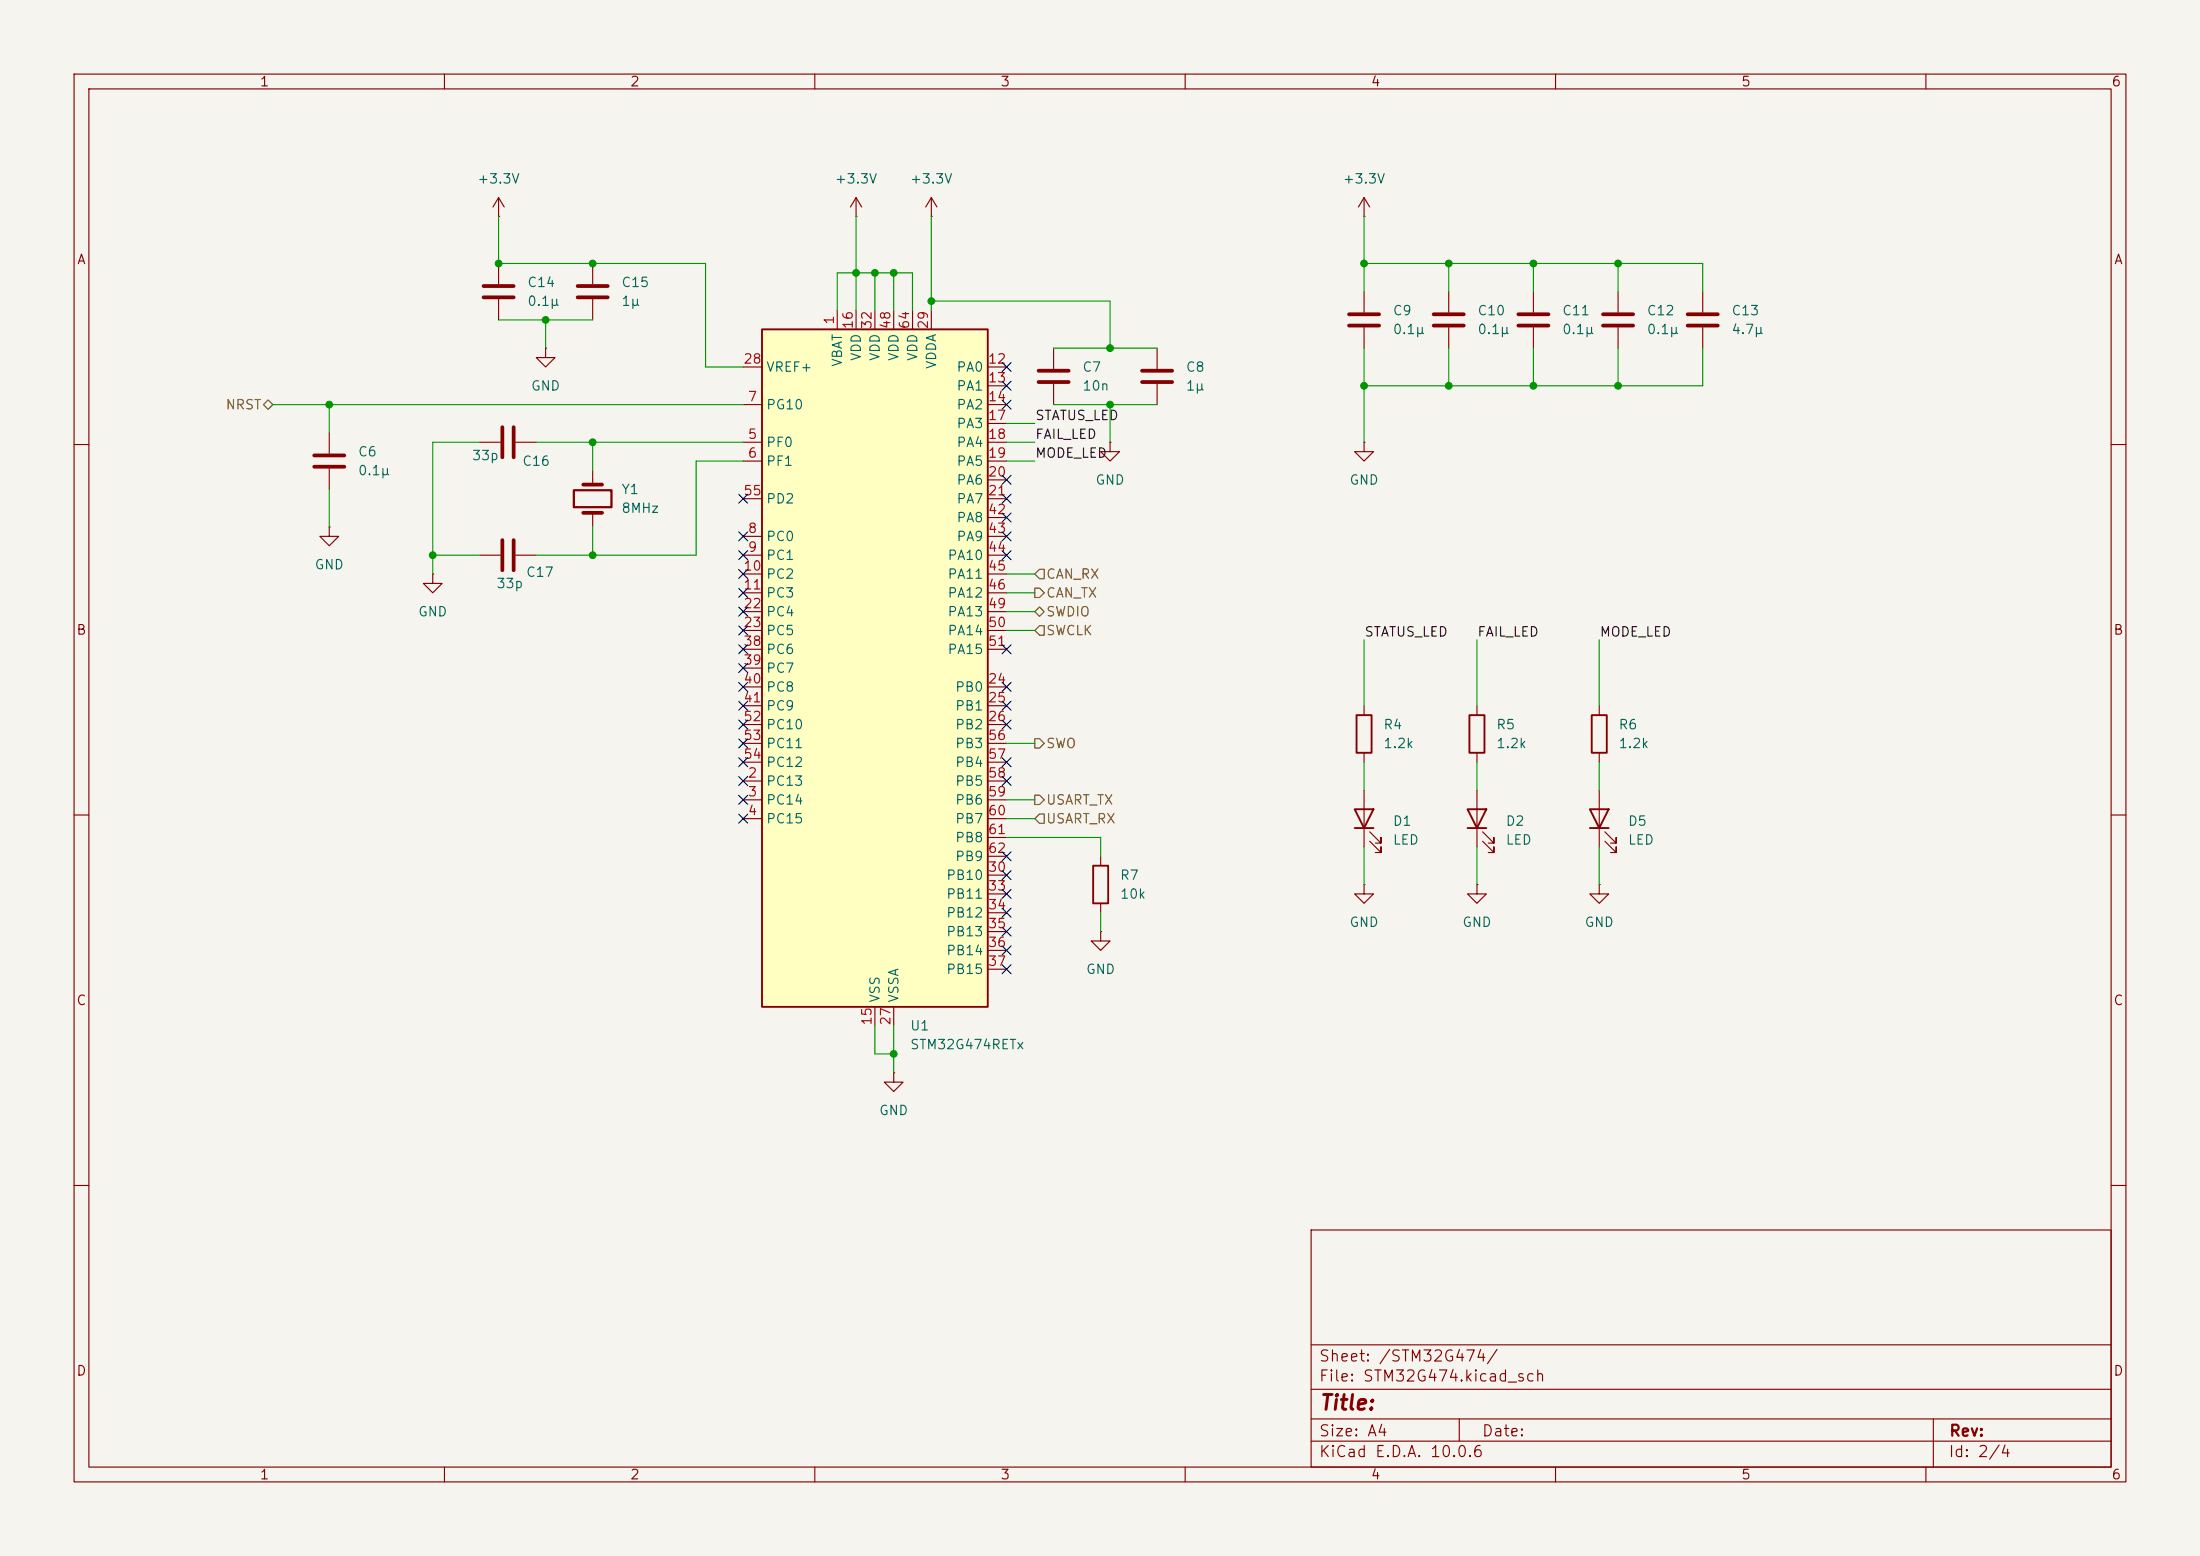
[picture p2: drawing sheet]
<svg xmlns="http://www.w3.org/2000/svg" width="297mm" height="210mm" viewBox="0 0 297 210" stroke-linecap="round" stroke-linejoin="round" font-family="sans-serif">
<path d="M0 0h297v210h-297z" fill="#f5f4ef" stroke="#f5f4ef" stroke-width=".14"/>
<g fill="none" stroke="#840000" stroke-width=".15">
<path d="M10 10h277v190h-277zM12 12h273v186h-273zM60 10v2M110 10v2M160 10v2M210 10v2M260 10v2M67.3 29.2h.1M67.3 26.7v2.5M67.3 35.6v2.8M67.3 26.7l-.8 1.2M67.3 26.7l.8 1.2"/>
<path d="M195.6 39.4v2.8M67.3 40.4v2.8M73.7 47v1.3h1.2l-1.2 1.2-1.3-1.2h1.3M73.7 47h.1M156.2 47v2.8M156.2 51.8v2.8M195.6 44.2v2.8M10 60h2M285 60h2M199.4 95.3v1.2M215.9 95.3v1.2M10 110h2"/>
<path d="M199.4 101.6v1.3M215.9 101.6v1.3M285 110h2M10 160h2M177 166h108v32h-108zM285 160h2M60 198v2M110 198v2M160 198v2M177 194.5h108M177 191.5h108M177 187.5h108"/>
<path d="M177 181.5h108M197 191.5v3M210 198v2M260 198v2M261 191.5v6.5"/>
</g>
<path d="M65.3 38.6h4M65.3 40.1h4M154.2 50h4M154.2 51.6h4M193.5 42.4h4.1M193.5 43.9h4.1" fill="none" stroke="#840000" stroke-width=".51"/>
<path d="M198.4 96.5h2v5.1h-2zM214.9 96.5h2v5.1h-2z" fill="none" stroke="#840000" stroke-width=".25"/>
<path d="M102.9 44.5h30.4v91.4h-30.4z" fill="#ffffc2"/>
<path d="M102.9 44.5h30.4v91.4h-30.4zM183.1 96.5h2.1v5.1h-2.1zM147.6 116.8h2v5.1h-2zM182.9 109.2h2.5l-1.3 2.6zM182.9 111.8h2.5M198.1 109.2h2.6l-1.3 2.6zM198.1 111.8h2.6M214.6 109.2h2.6l-1.3 2.6zM214.6 111.8h2.6" fill="none" stroke="#840000" stroke-width=".25"/>
<g fill="none" stroke="#840000" stroke-width=".15">
<path d="M80 35.6v2.8M115.6 29.2h.1M115.6 26.7v2.5M115.6 26.7l-.8 1.2M115.6 26.7l.7 1.2M125.7 29.2h.1M125.7 26.7v2.5M125.7 26.7l-.7 1.2M125.7 26.7l.8 1.2M184.1 29.2h.1M184.1 26.7v2.5M184.1 39.4v2.8"/>
<path d="M184.1 26.7l-.7 1.2M184.1 26.7l.8 1.2M207 39.4v2.8M218.4 39.4v2.8M229.9 39.4v2.8M44.4 58.4v2.8M64.8 59.7h2.8M69.6 59.7h2.8M80 40.4v2.8M100.3 59.7h2.6M100.3 54.6h2.6M100.3 49.5h2.6"/>
<path d="M113 41.9v2.6M115.6 41.9v2.6M118.1 41.9v2.6M120.6 41.9v2.6M123.2 41.9v2.6M125.7 41.9v2.6M133.3 59.7h2.6M133.3 54.6h2.6M133.3 49.5h2.6M133.3 52.1h2.6M133.3 57.2h2.6M142.2 47v2.8"/>
<path d="M142.2 51.8v2.8M149.9 59.7v1.3h1.2l-1.2 1.2-1.3-1.2h1.3M149.9 59.7h.1M184.1 59.7v1.3h1.3l-1.3 1.2-1.2-1.2h1.2M184.1 59.7h.1M184.1 44.2v2.8M207 44.2v2.8M218.4 44.2v2.8M229.9 44.2v2.8M44.4 71.1v1.3h1.3l-1.3 1.3-1.2-1.3h1.2M44.4 71.1h.1M44.4 63.2v2.8"/>
<path d="M58.4 77.5v1.2h1.3l-1.3 1.3-1.3-1.3h1.3M58.4 77.5h.1M64.8 74.9h2.8M69.6 74.9h2.8M80 63.5v1.9M80 69.2v1.9M100.3 62.2h2.6M100.3 72.4h2.6M100.3 74.9h2.6M100.3 77.5h2.6M100.3 67.3h2.6M133.3 62.2h2.6"/>
<path d="M133.3 72.4h2.6M133.3 74.9h2.6M133.3 77.5h2.6M133.3 64.8h2.6M133.3 67.3h2.6M133.3 69.9h2.6M100.3 80h2.6M100.3 82.6h2.6M100.3 85.1h2.6M100.3 92.7h2.6M100.3 95.3h2.6M100.3 97.8h2.6"/>
<path d="M100.3 87.6h2.6M100.3 90.2h2.6M133.3 80h2.6M133.3 82.6h2.6M133.3 85.1h2.6M133.3 92.7h2.6M133.3 95.3h2.6M133.3 97.8h2.6M133.3 87.6h2.6M184.1 95.3v1.2M100.3 105.4h2.6M100.3 108h2.6"/>
<path d="M100.3 110.5h2.6M100.3 100.3h2.6M100.3 102.9h2.6M133.3 105.4h2.6M133.3 108h2.6M133.3 110.5h2.6M133.3 118.1h2.6M133.3 100.3h2.6M133.3 102.9h2.6M133.3 113h2.6M133.3 115.6h2.6M148.6 115.6v1.2"/>
<path d="M184.1 119.4v1.3h1.3l-1.3 1.2-1.2-1.2h1.2M184.1 119.4h.1M184.1 101.6v1.3M184.1 106.7v7.6M184.9 113.5l1.5 1.6v-.8v.8h-.7M184.9 112.3l1.5 1.5v-.8v.8h-.7M199.4 119.4v1.3h1.3l-1.3 1.2-1.3-1.2h1.3M199.4 119.4h.1M199.4 106.7v7.6M200.2 113.5l1.5 1.6v-.8v.8h-.8M200.2 112.3l1.5 1.5v-.8v.8h-.8M215.9 119.4v1.3h1.3l-1.3 1.2-1.3-1.2h1.3"/>
<path d="M215.9 119.4h.1M215.9 106.7v7.6M216.7 113.5l1.5 1.6v-.8v.8h-.8M216.7 112.3l1.5 1.5v-.8v.8h-.8M118.1 135.9v2.5M120.6 135.9v2.5M133.3 120.7h2.6M133.3 123.2h2.6M133.3 125.7h2.6M133.3 128.3h2.6M133.3 130.8h2.6M148.6 125.7v1.3h1.3l-1.3 1.3-1.3-1.3h1.3"/>
<path d="M148.6 125.7h.1M148.6 121.9v1.3M120.6 144.8v1.3h1.3l-1.3 1.2-1.2-1.2h1.2M120.6 144.8h.1"/>
</g>
<g fill="none" stroke="#840000" stroke-width=".51">
<path d="M78 38.6h4M67.8 57.7v4M69.3 57.7v4M78 40.1h4M140.2 50h4.1M140.2 51.6h4.1M182.1 42.4h4.1M182.1 43.9h4.1M205 42.4h4M205 43.9h4M216.4 42.4h4.1M216.4 43.9h4.1"/>
<path d="M227.8 42.4h4.1M227.8 43.9h4.1M42.4 61.5h4.1M42.4 63h4.1M67.8 72.9v4.1M69.3 72.9v4.1M78.7 69.2h2.6M78.7 65.4h2.6"/>
</g>
<path d="M77.5 66.2h5v2.3h-5z" fill="none" stroke="#840000" stroke-width=".3"/>
<path d="M36.2 54l.6 .6-.6 .6-.6-.6zM139.7 79.4h.6l.7 .6-.7 .6h-.6zM140.3 76.8h.7v1.3h-.7l-.6-.6zM139.7 99.7h.6l.7 .6-.7 .7h-.6zM139.7 82.6l.6-.7 .7 .7-.7 .6zM140.3 84.5h.7v1.2h-.7l-.6-.6zM139.7 107.3h.6l.7 .7-.7 .6h-.6zM140.3 109.9h.7v1.2h-.7l-.6-.6z" fill="none" stroke="#725600" stroke-width=".15"/>
<g fill="none" stroke="#009600" stroke-width=".15">
<path d="M67.3 29.2v6.4h27.9v13.9h5.1M115.6 29.2v12.7M118.1 36.8v5.1M120.6 36.8v5.1M125.7 29.2v12.7M184.1 35.6h45.8v3.8M184.1 29.2v10.2M195.6 35.6v3.8M207 35.6v3.8M218.4 35.6v3.8M36.8 54.6h63.5M44.4 54.6v3.8"/>
<path d="M64.8 59.7h-6.4v17.8M67.3 43.2h12.7M72.4 59.7h27.9M73.7 43.2v3.8M80 59.7v3.8M113 41.9v-5.1h10.2v5.1M125.7 40.6h24.2v6.4M135.9 59.7h3.8M135.9 57.2h3.8M142.2 54.6h14M142.2 47h14M149.9 54.6v5.1"/>
<path d="M184.1 47v12.7M195.6 47v5.1M207 47v5.1M218.4 47v5.1M229.9 47v5.1h-45.8M44.4 66v5.1M58.4 74.9h6.4M80 71.1v3.8M100.3 62.2h-6.3v12.7h-21.6M135.9 62.2h3.8M135.9 77.5h3.8M135.9 85.1h3.8"/>
<path d="M135.9 80h3.8M135.9 82.6h3.8M184.1 86.4v8.9M199.4 86.4v8.9M215.9 86.4v8.9M135.9 113h12.7v2.6M135.9 108h3.8M135.9 110.5h3.8M135.9 100.3h3.8M184.1 102.9v3.8M184.1 114.3v5.1M199.4 102.9v3.8"/>
<path d="M199.4 114.3v5.1M215.9 102.9v3.8M215.9 114.3v5.1M118.1 138.4v3.8h2.5M120.6 138.4v6.4M148.6 123.2v2.5"/>
</g>
<g fill="none" stroke="#000084" stroke-width=".15">
<path d="M135.3 51.5l1.2 1.2M135.3 54l1.2 1.2M135.3 48.9l1.2 1.2M136.5 51.5l-1.2 1.2M136.5 54l-1.2 1.2M136.5 48.9l-1.2 1.2M99.7 74.3l1.2 1.2M99.7 76.9l1.2 1.2M99.7 66.7l1.2 1.2M99.7 79.4l1.2 1.2M99.7 71.8l1.2 1.2M100.9 74.3l-1.2 1.2"/>
<path d="M100.9 76.9l-1.2 1.2M100.9 66.7l-1.2 1.2M100.9 79.4l-1.2 1.2M100.9 71.8l-1.2 1.2M135.3 71.8l1.2 1.2M135.3 64.2l1.2 1.2M135.3 66.7l1.2 1.2M135.3 69.2l1.2 1.3M135.3 74.3l1.2 1.2M136.5 71.8l-1.2 1.2M136.5 64.2l-1.2 1.2M136.5 66.7l-1.2 1.2"/>
<path d="M136.5 74.3l-1.2 1.2M136.5 69.2l-1.2 1.3M99.7 94.6l1.2 1.3M99.7 92.1l1.2 1.2M99.7 99.7l1.2 1.2M99.7 97.2l1.2 1.2M99.7 89.6l1.2 1.2M99.7 87l1.2 1.2M99.7 81.9l1.2 1.3M99.7 84.5l1.2 1.2M100.9 99.7l-1.2 1.2M100.9 87l-1.2 1.2"/>
<path d="M100.9 84.5l-1.2 1.2M100.9 94.6l-1.2 1.3M100.9 92.1l-1.2 1.2M100.9 97.2l-1.2 1.2M100.9 89.6l-1.2 1.2M100.9 81.9l-1.2 1.3M135.3 97.2l1.2 1.2M135.3 94.6l1.2 1.3M135.3 92.1l1.2 1.2M135.3 87l1.2 1.2M136.5 97.2l-1.2 1.2M136.5 94.6l-1.2 1.3"/>
<path d="M136.5 92.1l-1.2 1.2M136.5 87l-1.2 1.2M99.7 102.3l1.2 1.2M99.7 104.8l1.2 1.2M99.7 107.3l1.2 1.3M99.7 109.9l1.2 1.2M100.9 107.3l-1.2 1.3M100.9 102.3l-1.2 1.2M100.9 104.8l-1.2 1.2M100.9 109.9l-1.2 1.2M135.3 104.8l1.2 1.2M135.3 117.5l1.2 1.2"/>
<path d="M135.3 115l1.2 1.2M135.3 102.3l1.2 1.2M136.5 104.8l-1.2 1.2M136.5 117.5l-1.2 1.2M136.5 115l-1.2 1.2M136.5 102.3l-1.2 1.2M135.3 130.2l1.2 1.2M135.3 127.7l1.2 1.2M135.3 125.1l1.2 1.2M135.3 122.6l1.2 1.2M135.3 120l1.2 1.3M136.5 130.2l-1.2 1.2"/>
<path d="M136.5 127.7l-1.2 1.2M136.5 125.1l-1.2 1.2M136.5 122.6l-1.2 1.2M136.5 120l-1.2 1.3"/>
</g>
<g fill="#009600" stroke="#009600" stroke-width=".14">
<circle cx="125.7" cy="40.6" r=".46"/>
<circle cx="120.6" cy="36.8" r=".46"/>
<circle cx="184.1" cy="35.6" r=".46"/>
<circle cx="184.1" cy="52.1" r=".46"/>
<circle cx="149.9" cy="54.6" r=".46"/>
<circle cx="149.9" cy="47" r=".46"/>
<circle cx="44.4" cy="54.6" r=".46"/>
<circle cx="67.3" cy="35.6" r=".46"/>
<circle cx="58.4" cy="74.9" r=".46"/>
<circle cx="80" cy="59.7" r=".46"/>
<circle cx="80" cy="74.9" r=".46"/>
<circle cx="120.6" cy="142.2" r=".46"/>
<circle cx="115.6" cy="36.8" r=".46"/>
<circle cx="73.7" cy="43.2" r=".46"/>
<circle cx="118.1" cy="36.8" r=".46"/>
<circle cx="80" cy="35.6" r=".46"/>
<circle cx="207" cy="35.6" r=".46"/>
<circle cx="218.4" cy="35.6" r=".46"/>
<circle cx="207" cy="52.1" r=".46"/>
<circle cx="195.6" cy="52.1" r=".46"/>
<circle cx="195.6" cy="35.6" r=".46"/>
<circle cx="218.4" cy="52.1" r=".46"/>
</g>
<text font-size="2" fill="#840000" x="178" y="190.8">Title:</text>
<g font-size="1.5" fill="#840000">
<text x="178" y="184.1">Sheet: /STM32G474/</text>
<text x="178" y="186.8">File: STM32G474.kicad_sch</text>
<text x="178" y="197">KiCad E.D.A. 10.0.6</text>
<text x="178" y="194.2">Size: A4</text>
<text x="200" y="194.2">Date:</text>
<text x="263" y="197">Id: 2/4</text>
<text x="263" y="194.2">Rev:</text>
</g>
<g font-size="1.3" fill="#840000">
<text x="35" y="12">1</text>
<text x="85" y="12">2</text>
<text x="135" y="12">3</text>
<text x="185" y="12">4</text>
<text x="235" y="12">5</text>
<text x="285" y="12">6</text>
<text x="10.3" y="36">A</text>
<text x="285.3" y="36">A</text>
<text x="10.2" y="86">B</text>
<text x="285.2" y="86">B</text>
<text x="10.2" y="136">C</text>
<text x="285.2" y="136">C</text>
<text x="10.2" y="186">D</text>
<text x="285.2" y="186">D</text>
<text x="35" y="200">1</text>
<text x="85" y="200">2</text>
<text x="135" y="200">3</text>
<text x="185" y="200">4</text>
<text x="235" y="200">5</text>
<text x="285" y="200">6</text>
</g>
<g font-size="1.3" fill="#006464">
<text x="64.3" y="25.1">+3.3V</text>
<text x="112.6" y="25.1">+3.3V</text>
<text x="122.8" y="25.1">+3.3V</text>
<text x="181.2" y="25.1">+3.3V</text>
<text x="71.1" y="39.1">C14</text>
<text x="71.1" y="41.6">0.1μ</text>
<text x="83.8" y="39.1">C15</text>
<text x="83.8" y="41.6">1μ</text>
<text x="187.9" y="42.9">C9</text>
<text x="187.9" y="45.4">0.1μ</text>
<text x="199.4" y="42.9">C10</text>
<text x="199.4" y="45.4">0.1μ</text>
<text x="210.8" y="42.9">C11</text>
<text x="210.8" y="45.4">0.1μ</text>
<text x="222.2" y="42.9">C12</text>
<text x="222.2" y="45.4">0.1μ</text>
<text x="233.7" y="42.9">C13</text>
<text x="233.7" y="45.4">4.7μ</text>
<text x="71.6" y="53">GND</text>
<text x="103.4" y="50.5">VREF+</text>
<text x="114" y="49.6" transform="rotate(-90 114 49.6)">VBAT</text>
<text x="116.5" y="48.8" transform="rotate(-90 116.5 48.8)">VDD</text>
<text x="119.1" y="48.8" transform="rotate(-90 119.1 48.8)">VDD</text>
<text x="121.6" y="48.8" transform="rotate(-90 121.6 48.8)">VDD</text>
<text x="124.2" y="48.8" transform="rotate(-90 124.2 48.8)">VDD</text>
<text x="126.7" y="49.9" transform="rotate(-90 126.7 49.9)">VDDA</text>
<text x="129" y="50.5">PA0</text>
<text x="129" y="53">PA1</text>
<text x="146" y="50.5">C7</text>
<text x="146" y="53">10n</text>
<text x="160" y="50.5">C8</text>
<text x="160" y="53">1μ</text>
<text x="103.4" y="55.6">PG10</text>
<text x="129" y="55.6">PA2</text>
<text x="129" y="58.1">PA3</text>
<text x="48.2" y="61.9">C6</text>
<text x="48.2" y="64.5">0.1μ</text>
<text x="63.6" y="62.4">33p</text>
<text x="70.4" y="63.2">C16</text>
<text x="103.4" y="60.7">PF0</text>
<text x="103.4" y="63.2">PF1</text>
<text x="129" y="60.7">PA4</text>
<text x="129" y="63.2">PA5</text>
<text x="129" y="65.7">PA6</text>
<text x="147.8" y="65.7">GND</text>
<text x="182.1" y="65.7">GND</text>
<text x="83.8" y="67">Y1</text>
<text x="83.8" y="69.5">8MHz</text>
<text x="103.4" y="68.3">PD2</text>
<text x="129" y="68.3">PA7</text>
<text x="129" y="70.8">PA8</text>
<text x="42.4" y="77.2">GND</text>
<text x="103.4" y="73.4">PC0</text>
<text x="103.4" y="75.9">PC1</text>
<text x="127.8" y="75.9">PA10</text>
<text x="129" y="73.4">PA9</text>
<text x="56.4" y="83.5">GND</text>
<text x="66.9" y="79.7">33p</text>
<text x="70.9" y="78.2">C17</text>
<text x="103.4" y="78.4">PC2</text>
<text x="103.4" y="81">PC3</text>
<text x="103.4" y="83.5">PC4</text>
<text x="127.8" y="78.4">PA11</text>
<text x="127.8" y="81">PA12</text>
<text x="127.8" y="83.5">PA13</text>
<text x="103.4" y="86.1">PC5</text>
<text x="103.4" y="88.6">PC6</text>
<text x="127.8" y="86.1">PA14</text>
<text x="127.8" y="88.6">PA15</text>
<text x="103.4" y="91.1">PC7</text>
<text x="103.4" y="93.7">PC8</text>
<text x="128.9" y="93.7">PB0</text>
<text x="103.4" y="96.2">PC9</text>
<text x="103.4" y="98.8">PC10</text>
<text x="103.4" y="101.3">PC11</text>
<text x="128.9" y="96.2">PB1</text>
<text x="128.9" y="98.8">PB2</text>
<text x="128.9" y="101.3">PB3</text>
<text x="186.7" y="98.8">R4</text>
<text x="186.7" y="101.3">1.2k</text>
<text x="201.9" y="98.8">R5</text>
<text x="201.9" y="101.3">1.2k</text>
<text x="218.4" y="98.8">R6</text>
<text x="218.4" y="101.3">1.2k</text>
<text x="103.4" y="106.4">PC13</text>
<text x="103.4" y="103.8">PC12</text>
<text x="128.9" y="103.8">PB4</text>
<text x="128.9" y="106.4">PB5</text>
<text x="103.4" y="108.9">PC14</text>
<text x="103.4" y="111.5">PC15</text>
<text x="128.9" y="108.9">PB6</text>
<text x="128.9" y="111.5">PB7</text>
<text x="128.9" y="114">PB8</text>
<text x="187.9" y="111.8">D1</text>
<text x="203.2" y="111.8">D2</text>
<text x="219.7" y="111.8">D5</text>
<text x="127.7" y="119.1">PB10</text>
<text x="128.9" y="116.5">PB9</text>
<text x="151.1" y="119.1">R7</text>
<text x="187.9" y="114.3">LED</text>
<text x="203.2" y="114.3">LED</text>
<text x="219.7" y="114.3">LED</text>
<text x="127.7" y="121.6">PB11</text>
<text x="127.7" y="124.2">PB12</text>
<text x="151.1" y="121.6">10k</text>
<text x="182.1" y="125.4">GND</text>
<text x="197.3" y="125.4">GND</text>
<text x="213.8" y="125.4">GND</text>
<text x="127.7" y="126.7">PB13</text>
<text x="127.7" y="129.2">PB14</text>
<text x="127.7" y="131.8">PB15</text>
<text x="146.5" y="131.8">GND</text>
<text x="119.1" y="135.4" transform="rotate(-90 119.1 135.4)">VSS</text>
<text x="121.6" y="135.4" transform="rotate(-90 121.6 135.4)">VSSA</text>
<text x="122.8" y="139.4">U1</text>
<text x="122.8" y="141.9">STM32G474RETx</text>
<text x="118.6" y="150.8">GND</text>
</g>
<g font-size="1.3" fill="#a90000">
<text x="112.9" y="43.9" transform="rotate(-90 112.9 43.9)">1</text>
<text x="115.4" y="44.5" transform="rotate(-90 115.4 44.5)">16</text>
<text x="118" y="44.5" transform="rotate(-90 118 44.5)">32</text>
<text x="120.5" y="44.5" transform="rotate(-90 120.5 44.5)">48</text>
<text x="123.1" y="44.5" transform="rotate(-90 123.1 44.5)">64</text>
<text x="125.6" y="44.5" transform="rotate(-90 125.6 44.5)">29</text>
<text x="100.3" y="49.4">28</text>
<text x="133.3" y="49.4">12</text>
<text x="133.3" y="51.9">13</text>
<text x="100.9" y="59.6">5</text>
<text x="100.9" y="54.5">7</text>
<text x="133.3" y="54.5">14</text>
<text x="133.3" y="57">17</text>
<text x="133.3" y="59.6">18</text>
<text x="100.9" y="62.1">6</text>
<text x="133.3" y="62.1">19</text>
<text x="133.3" y="64.6">20</text>
<text x="100.3" y="67.2">55</text>
<text x="133.3" y="67.2">21</text>
<text x="133.3" y="69.7">42</text>
<text x="100.3" y="77.3">10</text>
<text x="100.9" y="72.3">8</text>
<text x="100.9" y="74.8">9</text>
<text x="133.3" y="72.3">43</text>
<text x="133.3" y="74.8">44</text>
<text x="133.3" y="77.3">45</text>
<text x="100.3" y="79.9">11</text>
<text x="100.3" y="82.4">22</text>
<text x="133.3" y="79.9">46</text>
<text x="133.3" y="82.4">49</text>
<text x="100.3" y="85">23</text>
<text x="100.3" y="87.5">38</text>
<text x="133.3" y="85">50</text>
<text x="133.3" y="87.5">51</text>
<text x="100.3" y="90">39</text>
<text x="100.3" y="92.6">40</text>
<text x="100.3" y="95.1">41</text>
<text x="133.3" y="92.6">24</text>
<text x="133.3" y="95.1">25</text>
<text x="100.3" y="97.7">52</text>
<text x="100.3" y="100.2">53</text>
<text x="133.3" y="97.7">26</text>
<text x="133.3" y="100.2">56</text>
<text x="100.3" y="102.7">54</text>
<text x="100.9" y="105.3">2</text>
<text x="100.9" y="107.8">3</text>
<text x="133.3" y="102.7">57</text>
<text x="133.3" y="105.3">58</text>
<text x="133.3" y="107.8">59</text>
<text x="100.9" y="110.4">4</text>
<text x="133.3" y="110.4">60</text>
<text x="133.3" y="112.9">61</text>
<text x="133.3" y="118">30</text>
<text x="133.3" y="115.4">62</text>
<text x="133.3" y="120.5">33</text>
<text x="133.3" y="123.1">34</text>
<text x="133.3" y="125.6">35</text>
<text x="133.3" y="128.1">36</text>
<text x="133.3" y="130.7">37</text>
<text x="118" y="138.5" transform="rotate(-90 118 138.5)">15</text>
<text x="120.5" y="138.5" transform="rotate(-90 120.5 138.5)">27</text>
</g>
<g font-size="1.3" fill="#725600">
<text x="30.4" y="55.6">NRST</text>
<text x="141.1" y="83.5">SWDIO</text>
<text x="141.1" y="81">CAN_TX</text>
<text x="141.1" y="78.4">CAN_RX</text>
<text x="141.1" y="86.1">SWCLK</text>
<text x="141.1" y="101.3">SWO</text>
<text x="141.1" y="108.9">USART_TX</text>
<text x="141.1" y="111.5">USART_RX</text>
</g>
<g font-size="1.3" fill="#0f0f0f">
<text x="139.7" y="59.6">FAIL_LED</text>
<text x="139.7" y="57">STATUS_LED</text>
<text x="139.7" y="62.1">MODE_LED</text>
<text x="184.1" y="86.2">STATUS_LED</text>
<text x="199.4" y="86.2">FAIL_LED</text>
<text x="215.9" y="86.2">MODE_LED</text>
</g>
</svg>
